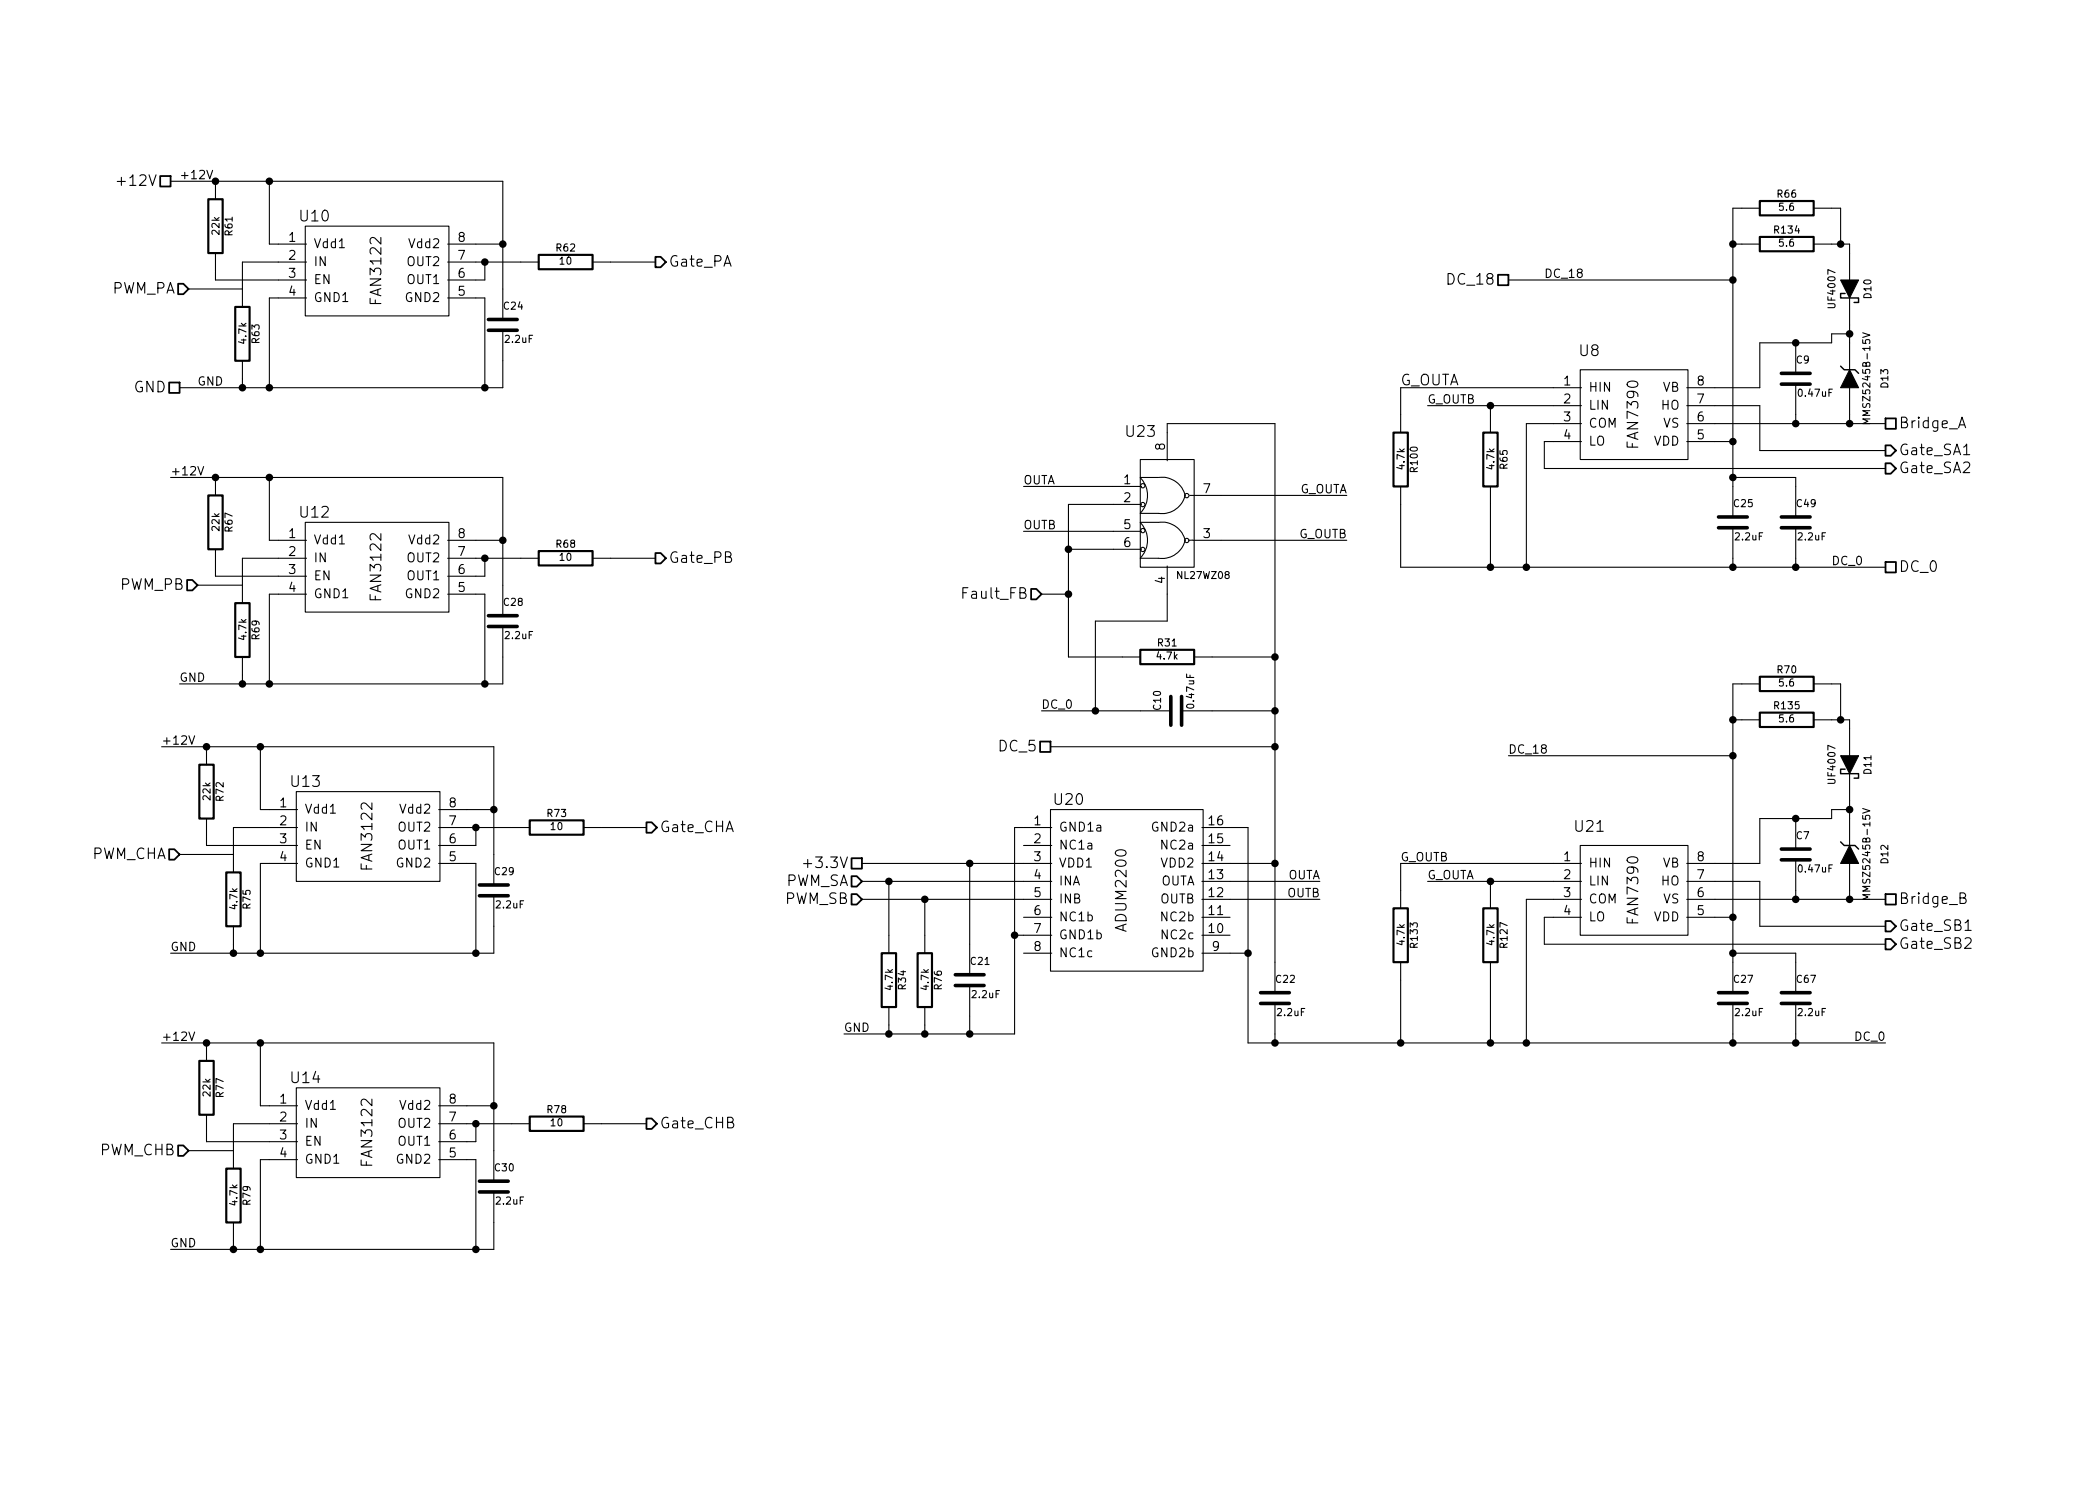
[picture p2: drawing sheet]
<svg xmlns="http://www.w3.org/2000/svg" width="297mm" height="210mm" viewBox="0 0 297 210" stroke-linecap="round" stroke-linejoin="round" font-family="sans-serif">
<g fill="none" stroke="#000" stroke-width=".25">
<path d="M22.7 24.9h1.4v1.5h-1.4zM92.7 36.3h.7l.8 .8-.8 .7h-.7zM211.9 38.9h1.5v1.5h-1.5zM23.9 54.1h1.5v1.5h-1.5zM25.2 40.2h.7l.8 .7-.8 .7h-.7zM266.7 59.2h1.5v1.5h-1.5zM92.7 78.3h.7l.8 .7-.8 .7h-.7zM266.7 63h.7l.8 .7-.8 .8h-.7zM266.7 65.6h.7l.8 .7-.8 .7h-.7zM266.7 79.5h1.5v1.5h-1.5zM26.5 82.1h.7l.7 .7-.7 .7h-.7zM145.8 83.3h.8l.7 .8-.7 .7h-.8z"/>
<path d="M91.4 116.4h.8l.7 .7-.7 .7h-.8zM147.1 104.9h1.5v1.5h-1.5zM23.9 120.2h.8l.7 .7-.7 .7h-.8zM120.4 121.4h1.5v1.5h-1.5zM120.4 126.5h.8l.7 .7-.7 .8h-.8zM120.4 124h.8l.7 .7-.7 .7h-.8zM266.7 130.3h.7l.8 .8-.8 .7h-.7zM266.7 132.9h.7l.8 .7-.8 .7h-.7zM266.7 126.5h1.5v1.5h-1.5zM91.4 158.3h.8l.7 .7-.7 .7h-.8zM25.2 162.1h.7l.8 .7-.8 .7h-.7z"/>
</g>
<g fill="none" stroke="#000" stroke-width=".15">
<path d="M16.6 25.7h1.1M24.1 25.6h47v19.6M29.3 24.1l.4 1.2 .4-1.2M30.5 25.6v2.6M30.5 35.8v3.8h12.9M38.1 25.6v8.9h5.3M43.2 32h20.3v12.7h-20.3zM43.4 37.1h-9.1v6.3M63.3 37.1h12.9M63.3 34.5h7.8M68.6 37.1v2.5h-5.3M83.8 37.1h8.9"/>
<path d="M213.4 39.6h31.7M245.1 34.5h3.8M248.9 29.5h-3.8v43.6M256.5 34.5h5.1v5.1M256.5 29.5h3.8v5M26.7 40.9h7.6M34.3 51v3.9M43.4 42.2h-5.3v12.7M63.3 42.2h5.3v12.7M71.1 46.7v8.2h-45.7M201.9 57.4h21.8M210.8 57.4v3.8"/>
<path d="M223.5 52.3h15.3v12.7h-15.3zM223.7 54.9h-25.6v6.3M223.7 59.9h-7.8v20.4M238.6 57.4h10.3v6.3h17.8M238.6 59.9h28.1M254 48.5v4.3M254 54.4v5.5M261.6 47.2h-2.5v1.3h-10.2v6.4h-10.3M261.6 42.2v10.1M261.6 54.9v5M263.5 47.1l1 .3-1 .3M264.5 59.3h-1l.7 .3-.7 .3h1"/>
<path d="M24.1 67.6h47v19.5M28 66l.4 1.2 .4-1.2M30.5 67.6v2.5M30.5 77.7v3.8h12.9M38.1 67.6v8.8h5.3M43.2 73.9h20.3v12.7h-20.3zM43.4 79h-9.1v6.3M63.3 79h12.9M63.3 76.4h7.8M68.6 79v2.5h-5.3M83.8 79h8.9M144.8 68.8h16.7"/>
<path d="M144.8 75.2h16.7M151.1 77.7h10.4M161.3 65h7.6v15.3h-7.6zM161.3 73.9a3.6 3.6 0 0 1 0 5.1M161.3 67.6a3.6 3.6 0 0 1 0 5M161.3 67.6h2.5M161.3 73.9h2.5M161.5 71.4h-10.4v21.6h10.2M163.9 73.9a3.4 3.4 0 0 1 3.7 2.6M163.9 67.6a3.4 3.4 0 0 1 3.7 2.5M165.1 65.2v-5.3h15.2v80.6M167.6 76.4a3.4 3.4 0 0 1-3.8 2.6h-2.5"/>
<path d="M167.6 70.1a3.4 3.4 0 0 1-3.8 2.5h-2.5M168.3 70.1h22.2M168.7 76.4h-.6M168.7 76.4h21.8M198.1 68.8v11.5h68.6M210.8 68.8v11.5M223.7 62.5h-5.3v3.8h48.3M238.6 62.5h6.5M245.1 74.7v5.6M245.1 67.6h8.9v5.5M254 74.7v5.6M277 60.5l.5-1.5 .5 1.5"/>
<path d="M277.7 64.3h.9M27.9 82.8h6.4M34.3 93v3.8M43.4 84.1h-5.3v12.7M63.3 84.1h5.3v12.7M71.1 88.6v8.2h-45.7M147.3 84.1h3.8M165.1 80.1v7.8h-10.2v12.7M168.9 93h11.4M248.9 96.8h-3.8v43.7M256.5 96.8h3.8v5M22.9 105.7h46.9v19.5"/>
<path d="M26.7 104.1l.4 1.2 .4-1.2M29.2 105.7v2.5M29.2 115.8v3.8h12.9M36.8 105.7v8.8h5.3M41.9 112h20.3v12.7h-20.3zM42.1 117.1h-9.1v6.3M62.1 117.1h12.8M62.1 114.5h7.7M67.3 117.1v2.5h-5.2M82.5 117.1h8.9M144.8 119.6h4M147.3 100.6h18.3"/>
<path d="M148.6 114.5h21.6v22.9h-21.6zM148.6 105.7h31.7M148.8 117.1h-5.3v29.2h-24.1M167.1 100.6h13.2M170 117.1h6.5v30.5h90.2M170 119.6h4M213.4 106.9h31.7M223.5 119.6h15.3v12.7h-15.3zM245.1 101.8h3.8M254 115.8v4.3M256.5 101.8h5.1v5.1M261.6 114.5h-2.5v1.3h-10.2v6.4h-10.3"/>
<path d="M261.6 109.5v10.1M263.5 114.4l1 .3-1 .4M25.4 120.9h7.6M33 131.1v3.8M42.1 122.2h-5.3v12.7M62.1 122.2h5.2v12.7M69.8 126.7v8.2h-45.7M113.7 122.2h1.1M121.9 122.2h26.9M121.9 124.7h26.9M121.9 127.2h26.9M125.7 124.7v10.2"/>
<path d="M130.8 127.2v7.7M137.2 122.2v15.7M137.2 139.4v6.9M143.5 132.3h5.3M144.8 134.9h4M144.8 129.8h4M170 122.2h10.3M170 134.9h6.5M170 124.7h16.7M170 127.2h16.7M170 129.8h4M170 132.3h4"/>
<path d="M198.1 136.1v11.5M201.9 124.7h21.8M210.8 124.7v3.8M210.8 136.1v11.5M223.7 122.2h-25.6v6.3M223.7 127.2h-7.8v20.4M223.7 129.8h-5.3v3.8h48.3M238.6 124.7h10.3v6.4h17.8M238.6 127.2h28.1M238.6 129.8h6.5M245.1 134.9h8.9v5.6M254 121.7v5.5"/>
<path d="M261.6 122.2v5M264.5 126.6h-1l.7 .3-.7 .3h1M277.2 127h.7a.37 .37 0 0 0 .1-.4 .37 .37 0 0 0-.3-.3h-.5v1.5h.6a.4 .4 0 0 0 .3-.4 .4 .4 0 0 0-.4-.4M278 131.6h.8M22.9 147.6h46.9v19.5M26.7 146l.4 1.2 .4-1.2M29.2 147.6v2.5M29.2 157.7v3.8h12.9M36.8 147.6v8.9h5.3M41.9 153.9h20.3v12.7h-20.3zM42.1 159h-9.1v6.3M62.1 159h12.8"/>
<path d="M62.1 156.5h7.7M67.3 159v2.5h-5.2M82.5 159h8.9M125.7 142.5v3.8M130.8 142.5v3.8M180.3 142v5.6M245.1 142v5.6M254 142v5.6M26.7 162.8h6.3M33 173v3.8M42.1 164.1h-5.3v12.7M62.1 164.1h5.2v12.7"/>
<path d="M69.8 168.7v8.1h-45.7"/>
<circle cx="161.6" cy="75.1" r=".3"/>
<circle cx="161.6" cy="68.7" r=".3"/>
<circle cx="161.6" cy="71.4" r=".3"/>
<circle cx="161.6" cy="77.7" r=".3"/>
<circle cx="167.9" cy="70.1" r=".3"/>
<circle cx="167.9" cy="76.5" r=".3"/>
</g>
<g fill="none" stroke="#000" stroke-width=".3">
<path d="M29.5 28.2h2v7.6h-2zM76.2 36.1h7.6v2h-7.6zM248.9 33.5h7.6v2.1h-7.6zM248.9 28.4h7.6v2.1h-7.6zM33.3 43.4h2v7.6h-2zM29.5 70.1h2v7.6h-2zM76.2 78h7.6v2h-7.6zM197.1 61.2h2v7.6h-2zM209.8 61.2h2v7.6h-2zM33.3 85.3h2v7.7h-2zM161.3 91.9h7.6v2.1h-7.6zM248.9 95.8h7.6v2h-7.6z"/>
<path d="M28.2 108.2h2v7.6h-2zM74.9 116.1h7.6v2h-7.6zM248.9 100.8h7.6v2.1h-7.6zM32 123.4h2v7.7h-2zM124.7 134.9h2v7.6h-2zM129.8 134.9h2v7.6h-2zM197.1 128.5h2v7.6h-2zM209.8 128.5h2v7.6h-2zM28.2 150.1h2v7.6h-2zM74.9 158h7.6v2h-7.6zM32 165.3h2v7.7h-2z"/>
</g>
<g fill="none" stroke="#000" stroke-width=".51">
<path d="M69.1 46.7h4.1M69.1 45.2h4.1M252 54.4h4M252 52.8h4M243.1 74.7h4M243.1 73.1h4M252 74.7h4M252 73.1h4M69.1 88.6h4.1M69.1 87.1h4.1M165.6 98.5v4.1M167.1 98.5v4.1"/>
<path d="M67.8 126.7h4.1M67.8 125.2h4.1M135.1 139.4h4.1M135.1 137.9h4.1M252 121.7h4M252 120.1h4M178.3 142h4.1M178.3 140.5h4.1M243.1 142h4M243.1 140.5h4M252 142h4M252 140.5h4"/>
<path d="M67.8 168.7h4.1M67.8 167.1h4.1"/>
</g>
<g fill="#000" stroke="#000" stroke-width=".25">
<circle cx="30.5" cy="25.6" r=".41"/>
<circle cx="38.1" cy="25.6" r=".41"/>
<circle cx="68.6" cy="37.1" r=".41"/>
<circle cx="71.1" cy="34.5" r=".41"/>
<circle cx="245.1" cy="34.5" r=".41"/>
<circle cx="245.1" cy="39.6" r=".41"/>
<circle cx="260.3" cy="34.5" r=".41"/>
<circle cx="34.3" cy="54.9" r=".41"/>
<circle cx="38.1" cy="54.9" r=".41"/>
<circle cx="68.6" cy="54.9" r=".41"/>
<circle cx="210.8" cy="57.4" r=".41"/>
<circle cx="254" cy="59.9" r=".41"/>
<circle cx="254" cy="48.5" r=".41"/>
<circle cx="261.6" cy="59.9" r=".41"/>
<circle cx="261.6" cy="47.2" r=".41"/>
<circle cx="30.5" cy="67.6" r=".41"/>
<circle cx="38.1" cy="67.6" r=".41"/>
<circle cx="68.6" cy="79" r=".41"/>
<circle cx="71.1" cy="76.4" r=".41"/>
<circle cx="151.1" cy="77.7" r=".41"/>
<circle cx="245.1" cy="62.5" r=".41"/>
<circle cx="245.1" cy="67.6" r=".41"/>
<circle cx="34.3" cy="96.8" r=".41"/>
<circle cx="38.1" cy="96.8" r=".41"/>
<circle cx="68.6" cy="96.8" r=".41"/>
<circle cx="151.1" cy="84.1" r=".41"/>
<circle cx="180.3" cy="93" r=".41"/>
<circle cx="210.8" cy="80.3" r=".41"/>
<circle cx="215.9" cy="80.3" r=".41"/>
<circle cx="245.1" cy="80.3" r=".41"/>
<circle cx="254" cy="80.3" r=".41"/>
<circle cx="29.2" cy="105.7" r=".41"/>
<circle cx="36.8" cy="105.7" r=".41"/>
<circle cx="67.3" cy="117.1" r=".41"/>
<circle cx="69.8" cy="114.5" r=".41"/>
<circle cx="154.9" cy="100.6" r=".41"/>
<circle cx="180.3" cy="105.7" r=".41"/>
<circle cx="180.3" cy="100.6" r=".41"/>
<circle cx="245.1" cy="101.8" r=".41"/>
<circle cx="245.1" cy="106.9" r=".41"/>
<circle cx="254" cy="115.8" r=".41"/>
<circle cx="260.3" cy="101.8" r=".41"/>
<circle cx="261.6" cy="114.5" r=".41"/>
<circle cx="33" cy="134.9" r=".41"/>
<circle cx="36.8" cy="134.9" r=".41"/>
<circle cx="67.3" cy="134.9" r=".41"/>
<circle cx="125.7" cy="124.7" r=".41"/>
<circle cx="130.8" cy="127.2" r=".41"/>
<circle cx="137.2" cy="122.2" r=".41"/>
<circle cx="143.5" cy="132.3" r=".41"/>
<circle cx="176.5" cy="134.9" r=".41"/>
<circle cx="180.3" cy="122.2" r=".41"/>
<circle cx="210.8" cy="124.7" r=".41"/>
<circle cx="245.1" cy="134.9" r=".41"/>
<circle cx="245.1" cy="129.8" r=".41"/>
<circle cx="254" cy="127.2" r=".41"/>
<circle cx="261.6" cy="127.2" r=".41"/>
<circle cx="29.2" cy="147.6" r=".41"/>
<circle cx="36.8" cy="147.6" r=".41"/>
<circle cx="67.3" cy="159" r=".41"/>
<circle cx="69.8" cy="156.5" r=".41"/>
<circle cx="125.7" cy="146.3" r=".41"/>
<circle cx="130.8" cy="146.3" r=".41"/>
<circle cx="137.2" cy="146.3" r=".41"/>
<circle cx="180.3" cy="147.6" r=".41"/>
<circle cx="198.1" cy="147.6" r=".41"/>
<circle cx="210.8" cy="147.6" r=".41"/>
<circle cx="215.9" cy="147.6" r=".41"/>
<circle cx="245.1" cy="147.6" r=".41"/>
<circle cx="254" cy="147.6" r=".41"/>
<circle cx="33" cy="176.8" r=".41"/>
<circle cx="36.8" cy="176.8" r=".41"/>
<circle cx="67.3" cy="176.8" r=".41"/>
</g>
<path d="M260.3 39.6h2.6l-1.3 2.6zM261.6 52.3l1.3 2.6h-2.6zM261.6 119.6l1.3 2.6h-2.6zM260.3 106.9h2.6l-1.3 2.6z" fill="#000" stroke="#000" stroke-width=".15"/>
<path d="M260.3 51.8l.6 .5h1.5l.5 .5M261 41.5h-.7v.7h2.6v.6h-.6M260.3 119.1l.6 .5h1.5l.5 .5M261 108.8h-.7v.7h2.6v.6h-.6" fill="none" stroke="#000" stroke-width=".2"/>
<g font-size="2.1">
<text x="17.3" y="26.4">+12V</text>
<text x="42.5" y="31.4">U10</text>
<text x="15.6" y="41.6">PWM_PA</text>
<text x="94.6" y="37.8">Gate_PA</text>
<text x="205" y="40.4">DC_18</text>
<text x="54" y="42.9" transform="rotate(-90 54 42.9)">FAN3122</text>
<text x="223.4" y="50.5">U8</text>
<text x="18.8" y="55.6">GND</text>
<text x="198.1" y="54.6">G_OUTA</text>
<text x="159.4" y="61.9">U23</text>
<text x="231.8" y="63.2" transform="rotate(-90 231.8 63.2)">FAN7390</text>
<text x="268.6" y="64.5">Gate_SA1</text>
<text x="268.6" y="60.7">Bridge_A</text>
<text x="268.6" y="67">Gate_SA2</text>
<text x="42.5" y="73.3">U12</text>
<text x="16.9" y="83.5">PWM_PB</text>
<text x="94.6" y="79.7">Gate_PB</text>
<text x="268.6" y="81">DC_0</text>
<text x="54" y="84.8" transform="rotate(-90 54 84.8)">FAN3122</text>
<text x="136.5" y="84.8">Fault_FB</text>
<text x="141.4" y="106.4">DC_5</text>
<text x="41.2" y="111.4">U13</text>
<text x="149.2" y="114">U20</text>
<text x="93.3" y="117.8">Gate_CHA</text>
<text x="222.9" y="117.8">U21</text>
<text x="12.7" y="121.6">PWM_CHA</text>
<text x="52.8" y="122.9" transform="rotate(-90 52.8 122.9)">FAN3122</text>
<text x="110.8" y="125.4">PWM_SA</text>
<text x="114.5" y="122.9">+3.3V</text>
<text x="110.8" y="128">PWM_SB</text>
<text x="159.4" y="131.5" transform="rotate(-90 159.4 131.5)">ADUM2200</text>
<text x="231.8" y="130.5" transform="rotate(-90 231.8 130.5)">FAN7390</text>
<text x="268.6" y="131.8">Gate_SB1</text>
<text x="268.6" y="128">Bridge_B</text>
<text x="268.6" y="134.3">Gate_SB2</text>
<text x="41.2" y="153.3">U14</text>
<text x="93.3" y="159.7">Gate_CHB</text>
<text x="14" y="163.5">PWM_CHB</text>
<text x="52.8" y="164.8" transform="rotate(-90 52.8 164.8)">FAN3122</text>
</g>
<g font-size="1.8">
<text x="40.9" y="34.3">1</text>
<text x="44.4" y="35.2">Vdd1</text>
<text x="58" y="35.2">Vdd2</text>
<text x="64.8" y="34.3">8</text>
<text x="40.9" y="36.8">2</text>
<text x="40.9" y="39.4">3</text>
<text x="40.9" y="41.9">4</text>
<text x="44.4" y="37.7">IN</text>
<text x="44.4" y="40.3">EN</text>
<text x="57.6" y="40.3">OUT1</text>
<text x="57.6" y="37.7">OUT2</text>
<text x="64.8" y="41.9">5</text>
<text x="64.8" y="39.4">6</text>
<text x="64.8" y="36.8">7</text>
<text x="44.4" y="42.8">GND1</text>
<text x="57.4" y="42.8">GND2</text>
<text x="221.2" y="54.6">1</text>
<text x="221.2" y="57.1">2</text>
<text x="221.2" y="59.7">3</text>
<text x="224.7" y="55.5">HIN</text>
<text x="224.7" y="58">LIN</text>
<text x="234.9" y="58">HO</text>
<text x="235.1" y="55.5">VB</text>
<text x="240.1" y="59.7">6</text>
<text x="240.1" y="57.1">7</text>
<text x="240.1" y="54.6">8</text>
<text x="164.8" y="63.7" transform="rotate(-90 164.8 63.7)">8</text>
<text x="221.2" y="62.2">4</text>
<text x="224.7" y="60.6">COM</text>
<text x="224.7" y="63.1">LO</text>
<text x="233.8" y="63.1">VDD</text>
<text x="235.2" y="60.6">VS</text>
<text x="240.1" y="62.2">5</text>
<text x="159" y="68.6">1</text>
<text x="159" y="71.1">2</text>
<text x="170.2" y="69.8">7</text>
<text x="40.9" y="76.2">1</text>
<text x="44.4" y="77.1">Vdd1</text>
<text x="58" y="77.1">Vdd2</text>
<text x="64.8" y="76.2">8</text>
<text x="159" y="74.9">5</text>
<text x="159" y="77.5">6</text>
<text x="170.2" y="76.2">3</text>
<text x="40.9" y="78.7">2</text>
<text x="40.9" y="81.3">3</text>
<text x="40.9" y="83.8">4</text>
<text x="44.4" y="79.6">IN</text>
<text x="44.4" y="82.2">EN</text>
<text x="57.6" y="82.2">OUT1</text>
<text x="57.6" y="79.6">OUT2</text>
<text x="64.8" y="83.8">5</text>
<text x="64.8" y="81.3">6</text>
<text x="64.8" y="78.7">7</text>
<text x="164.8" y="82.5" transform="rotate(-90 164.8 82.5)">4</text>
<text x="44.4" y="84.7">GND1</text>
<text x="57.4" y="84.7">GND2</text>
<text x="39.6" y="114.3">1</text>
<text x="39.6" y="116.8">2</text>
<text x="39.6" y="119.4">3</text>
<text x="43.1" y="115.2">Vdd1</text>
<text x="43.1" y="117.7">IN</text>
<text x="56.3" y="117.7">OUT2</text>
<text x="56.7" y="115.2">Vdd2</text>
<text x="63.6" y="119.4">6</text>
<text x="63.6" y="116.8">7</text>
<text x="63.6" y="114.3">8</text>
<text x="146.3" y="116.8">1</text>
<text x="146.3" y="119.4">2</text>
<text x="149.8" y="117.7">GND1a</text>
<text x="163.1" y="117.7">GND2a</text>
<text x="171" y="119.4">15</text>
<text x="171" y="116.8">16</text>
<text x="39.6" y="121.9">4</text>
<text x="43.1" y="120.3">EN</text>
<text x="43.1" y="122.8">GND1</text>
<text x="56.1" y="122.8">GND2</text>
<text x="56.3" y="120.3">OUT1</text>
<text x="63.6" y="121.9">5</text>
<text x="146.3" y="121.9">3</text>
<text x="146.3" y="124.5">4</text>
<text x="149.8" y="120.3">NC1a</text>
<text x="149.8" y="122.8">VDD1</text>
<text x="149.8" y="125.3">INA</text>
<text x="164" y="125.3">OUTA</text>
<text x="164.3" y="122.8">VDD2</text>
<text x="164.5" y="120.3">NC2a</text>
<text x="171" y="124.5">13</text>
<text x="171" y="121.9">14</text>
<text x="221.2" y="121.9">1</text>
<text x="221.2" y="124.5">2</text>
<text x="224.7" y="122.8">HIN</text>
<text x="224.7" y="125.3">LIN</text>
<text x="234.9" y="125.3">HO</text>
<text x="235.1" y="122.8">VB</text>
<text x="240.1" y="124.5">7</text>
<text x="240.1" y="121.9">8</text>
<text x="146.3" y="127">5</text>
<text x="146.3" y="129.5">6</text>
<text x="149.8" y="127.9">INB</text>
<text x="149.8" y="130.4">NC1b</text>
<text x="164" y="127.9">OUTB</text>
<text x="164.4" y="130.4">NC2b</text>
<text x="171" y="129.5">11</text>
<text x="171" y="127">12</text>
<text x="221.2" y="127">3</text>
<text x="221.2" y="129.5">4</text>
<text x="224.7" y="127.9">COM</text>
<text x="224.7" y="130.4">LO</text>
<text x="233.8" y="130.4">VDD</text>
<text x="235.2" y="127.9">VS</text>
<text x="240.1" y="129.5">5</text>
<text x="240.1" y="127">6</text>
<text x="146.3" y="132.1">7</text>
<text x="146.3" y="134.6">8</text>
<text x="149.8" y="133">GND1b</text>
<text x="149.8" y="135.5">NC1c</text>
<text x="163" y="135.5">GND2b</text>
<text x="164.5" y="133">NC2c</text>
<text x="171" y="132.1">10</text>
<text x="171.5" y="134.6">9</text>
<text x="39.6" y="156.2">1</text>
<text x="39.6" y="158.7">2</text>
<text x="39.6" y="161.3">3</text>
<text x="43.1" y="157.1">Vdd1</text>
<text x="43.1" y="159.6">IN</text>
<text x="56.3" y="159.6">OUT2</text>
<text x="56.7" y="157.1">Vdd2</text>
<text x="63.6" y="161.3">6</text>
<text x="63.6" y="158.7">7</text>
<text x="63.6" y="156.2">8</text>
<text x="39.6" y="163.8">4</text>
<text x="43.1" y="162.2">EN</text>
<text x="43.1" y="164.7">GND1</text>
<text x="56.1" y="164.7">GND2</text>
<text x="56.3" y="162.2">OUT1</text>
<text x="63.6" y="163.8">5</text>
</g>
<g font-size="1.7">
<text x="25.4" y="25.4">+12V</text>
<text x="218.4" y="39.4">DC_18</text>
<text x="27.9" y="54.6">GND</text>
<text x="201.9" y="57.1">G_OUTB</text>
<text x="24.1" y="67.3">+12V</text>
<text x="144.8" y="68.6">OUTA</text>
<text x="183.6" y="69.8">G_OUTA</text>
<text x="144.8" y="74.9">OUTB</text>
<text x="183.6" y="76.2">G_OUTB</text>
<text x="259.1" y="80">DC_0</text>
<text x="25.4" y="96.5">GND</text>
<text x="147.3" y="100.3">DC_0</text>
<text x="22.9" y="105.4">+12V</text>
<text x="213.4" y="106.7">DC_18</text>
<text x="182" y="124.5">OUTA</text>
<text x="198.1" y="121.9">G_OUTB</text>
<text x="201.9" y="124.5">G_OUTA</text>
<text x="182" y="127">OUTB</text>
<text x="24.1" y="134.6">GND</text>
<text x="22.9" y="147.3">+12V</text>
<text x="119.4" y="146">GND</text>
<text x="262.5" y="147.3">DC_0</text>
<text x="24.1" y="176.5">GND</text>
</g>
<g font-size="1.4">
<text x="251.4" y="28">R66</text>
<text x="251.7" y="29.9">5.6</text>
<text x="31.1" y="33.1" transform="rotate(-90 31.1 33.1)">22k</text>
<text x="32.9" y="33.3" transform="rotate(-90 32.9 33.3)">R61</text>
<text x="78.7" y="35.6">R62</text>
<text x="251.1" y="33.1">R134</text>
<text x="251.7" y="34.9">5.6</text>
<text x="79.2" y="37.5">10</text>
<text x="71.3" y="43.9">C24</text>
<text x="259.7" y="43.4" transform="rotate(-90 259.7 43.4)">UF4007</text>
<text x="264.7" y="42.2" transform="rotate(-90 264.7 42.2)">D10</text>
<text x="34.9" y="48.6" transform="rotate(-90 34.9 48.6)">4.7k</text>
<text x="36.8" y="48.5" transform="rotate(-90 36.8 48.5)">R63</text>
<text x="71.5" y="48.6">2.2uF</text>
<text x="254.1" y="51.5">C9</text>
<text x="254.5" y="56.2">0.47uF</text>
<text x="264.6" y="59.3" transform="rotate(-90 264.6 59.3)">MMSZ5245B-15V</text>
<text x="267.1" y="54.8" transform="rotate(-90 267.1 54.8)">D13</text>
<text x="198.7" y="66.3" transform="rotate(-90 198.7 66.3)">4.7k</text>
<text x="200.6" y="66.7" transform="rotate(-90 200.6 66.7)">R100</text>
<text x="211.4" y="66.3" transform="rotate(-90 211.4 66.3)">4.7k</text>
<text x="213.3" y="66.3" transform="rotate(-90 213.3 66.3)">R65</text>
<text x="245.3" y="71.8">C25</text>
<text x="254.2" y="71.8">C49</text>
<text x="31.1" y="75.1" transform="rotate(-90 31.1 75.1)">22k</text>
<text x="32.9" y="75.2" transform="rotate(-90 32.9 75.2)">R67</text>
<text x="78.7" y="77.5">R68</text>
<text x="245.5" y="76.5">2.2uF</text>
<text x="254.4" y="76.5">2.2uF</text>
<text x="79.2" y="79.4">10</text>
<text x="166.6" y="82">NL27WZ08</text>
<text x="71.3" y="85.8">C28</text>
<text x="34.9" y="90.5" transform="rotate(-90 34.9 90.5)">4.7k</text>
<text x="36.8" y="90.4" transform="rotate(-90 36.8 90.4)">R69</text>
<text x="71.5" y="90.5">2.2uF</text>
<text x="163.7" y="93.4">4.7k</text>
<text x="163.8" y="91.5">R31</text>
<text x="251.4" y="95.3">R70</text>
<text x="164.3" y="100.4" transform="rotate(-90 164.3 100.4)">C10</text>
<text x="169" y="100.1" transform="rotate(-90 169 100.1)">0.47uF</text>
<text x="251.1" y="100.4">R135</text>
<text x="251.7" y="97.2">5.6</text>
<text x="251.7" y="102.3">5.6</text>
<text x="29.8" y="113.2" transform="rotate(-90 29.8 113.2)">22k</text>
<text x="31.7" y="113.3" transform="rotate(-90 31.7 113.3)">R72</text>
<text x="259.7" y="110.7" transform="rotate(-90 259.7 110.7)">UF4007</text>
<text x="264.7" y="109.5" transform="rotate(-90 264.7 109.5)">D11</text>
<text x="77.4" y="115.6">R73</text>
<text x="77.9" y="117.5">10</text>
<text x="254.1" y="118.8">C7</text>
<text x="70" y="123.9">C29</text>
<text x="254.5" y="123.5">0.47uF</text>
<text x="267.1" y="122.1" transform="rotate(-90 267.1 122.1)">D12</text>
<text x="33.6" y="128.6" transform="rotate(-90 33.6 128.6)">4.7k</text>
<text x="35.5" y="128.5" transform="rotate(-90 35.5 128.5)">R75</text>
<text x="70.2" y="128.6">2.2uF</text>
<text x="264.6" y="126.6" transform="rotate(-90 264.6 126.6)">MMSZ5245B-15V</text>
<text x="137.3" y="136.6">C21</text>
<text x="198.7" y="133.6" transform="rotate(-90 198.7 133.6)">4.7k</text>
<text x="200.6" y="134" transform="rotate(-90 200.6 134)">R133</text>
<text x="211.4" y="133.6" transform="rotate(-90 211.4 133.6)">4.7k</text>
<text x="213.3" y="134" transform="rotate(-90 213.3 134)">R127</text>
<text x="126.3" y="140" transform="rotate(-90 126.3 140)">4.7k</text>
<text x="128.2" y="140" transform="rotate(-90 128.2 140)">R34</text>
<text x="131.4" y="140" transform="rotate(-90 131.4 140)">4.7k</text>
<text x="133.3" y="140" transform="rotate(-90 133.3 140)">R76</text>
<text x="137.5" y="141.3">2.2uF</text>
<text x="180.5" y="139.1">C22</text>
<text x="180.7" y="143.8">2.2uF</text>
<text x="245.3" y="139.1">C27</text>
<text x="245.5" y="143.8">2.2uF</text>
<text x="254.2" y="139.1">C67</text>
<text x="254.4" y="143.8">2.2uF</text>
<text x="29.8" y="155.1" transform="rotate(-90 29.8 155.1)">22k</text>
<text x="31.7" y="155.2" transform="rotate(-90 31.7 155.2)">R77</text>
<text x="77.4" y="157.6">R78</text>
<text x="77.9" y="159.4">10</text>
<text x="70" y="165.8">C30</text>
<text x="33.6" y="170.5" transform="rotate(-90 33.6 170.5)">4.7k</text>
<text x="35.5" y="170.5" transform="rotate(-90 35.5 170.5)">R79</text>
<text x="70.2" y="170.5">2.2uF</text>
</g>
</svg>
